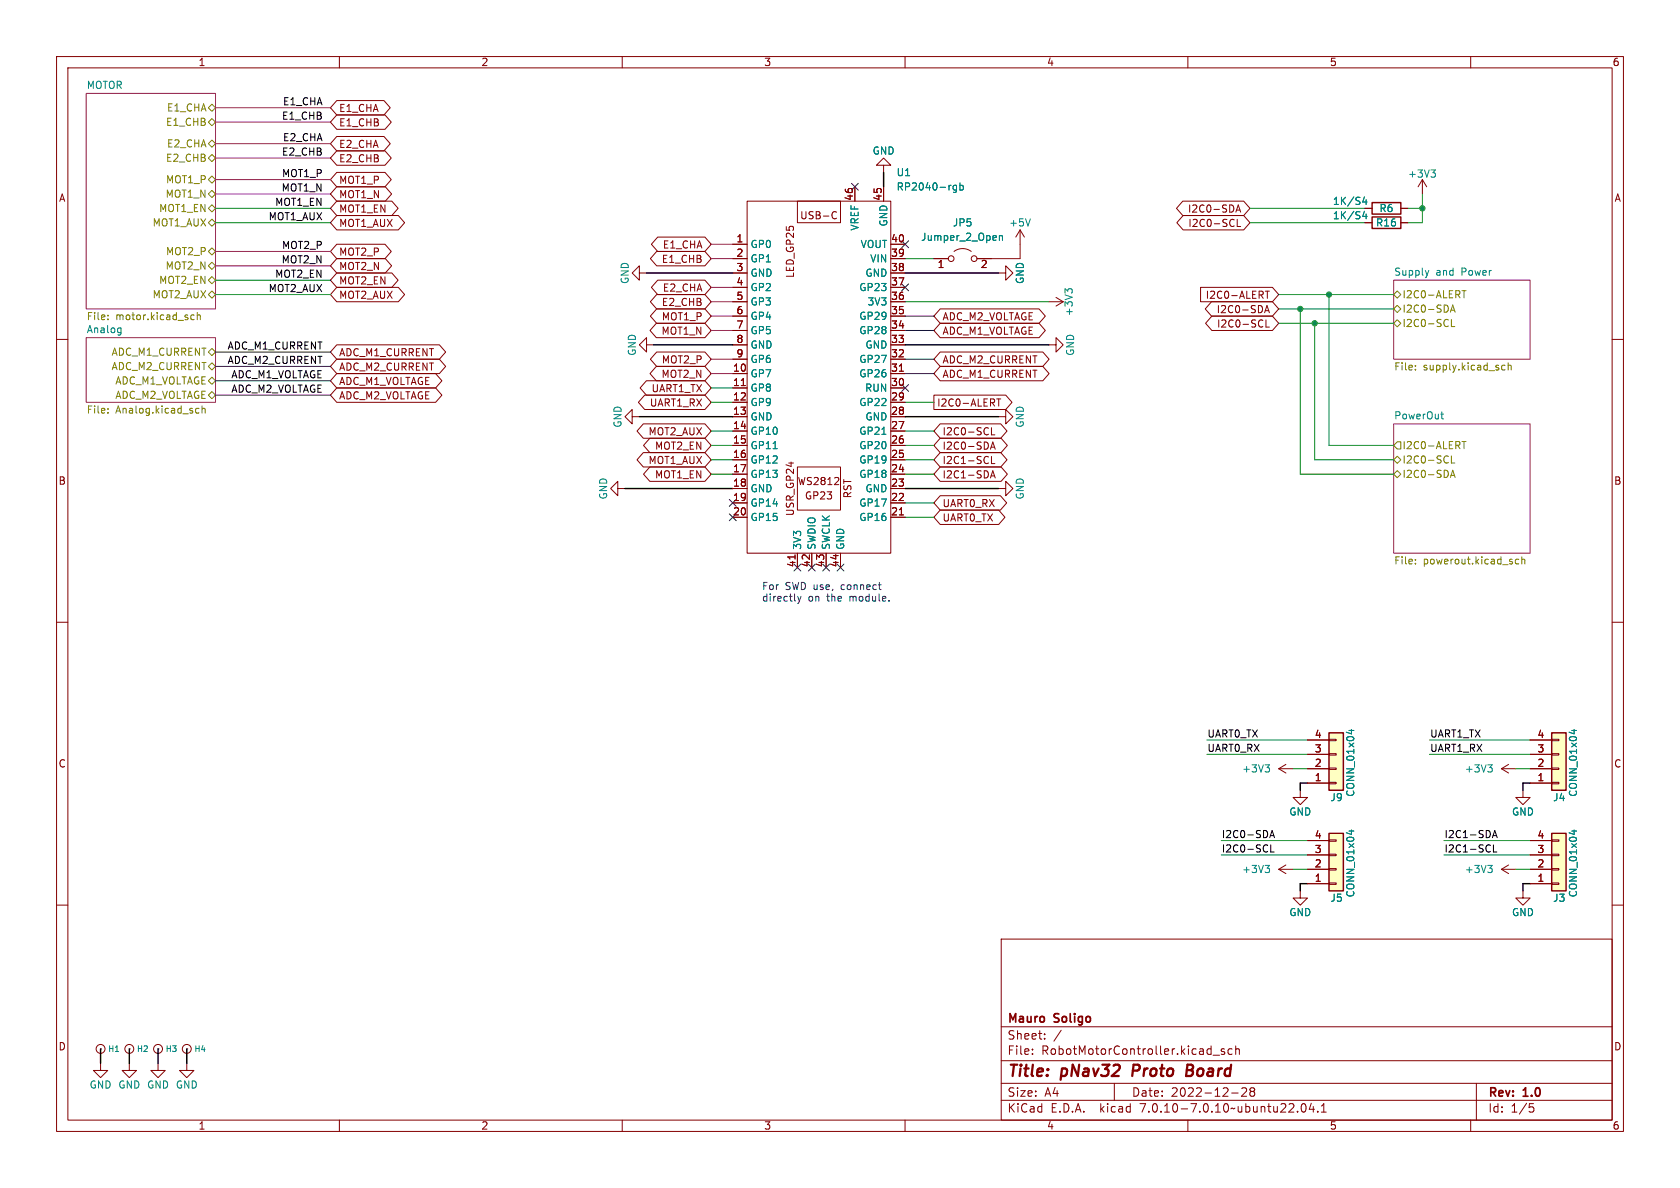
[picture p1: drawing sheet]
<svg xmlns="http://www.w3.org/2000/svg" width="297mm" height="210mm" viewBox="0 0 297 210" stroke-linecap="round" stroke-linejoin="round" font-family="sans-serif">
<g fill="none" stroke="#840000" stroke-width=".18">
<path d="M10 10h277v190h-277zM12 12h273v186h-273zM59.5 17.8h8.4l1.1 1.3-1.1 1.2h-8.4l-1.1-1.2zM60 10v2M110 10v2M160 10v2M210 10v2M260 10v2M59.5 24.1h8.4l1.1 1.3-1.1 1.3h-8.4l-1.1-1.3zM59.5 30.5h8.6l1.1 1.3-1.1 1.2h-8.6l-1.1-1.2zM59.5 20.3h8.6l1.1 1.3-1.1 1.3h-8.6l-1.1-1.3zM59.5 35.6h9.8l1.1 1.2-1.1 1.3h-9.8l-1.1-1.3z"/>
<path d="M59.5 38.1h10.9l1.1 1.3-1.1 1.2h-10.9l-1.1-1.2zM59.5 33h8.6l1.1 1.3-1.1 1.3h-8.6l-1.1-1.3zM59.5 26.7h8.6l1.1 1.2-1.1 1.3h-8.6l-1.1-1.3zM132.1 35.6h25.4v62.2h-25.4zM141 35.6h7.6v3.8h-7.6zM147.3 37.5l.3-.1 .3 .1M147.9 38.6l-.3 .1-.3-.1M151.1 33v2.6M156.2 29.2h1.3l-1.3-1.3-1.3 1.3h1.3v1.3M156.2 33v2.6M209.1 35.6h10.8l1.1 1.2-1.1 1.3h-10.8l-1.1-1.3zM209.2 38.1h10.7l1.1 1.3-1.1 1.2h-10.7l-1.2-1.2z"/>
<path d="M218.5 37.5l.4-1.3 .4 1.3M218.6 37.1h.6M218.7 38.8v1.2h.6M241.3 39.4h1.3M241.3 36.8h1.3M247.6 39.4h1.3M247.6 36.8h1.3M251.5 31.8l.7 1.2M251.5 31.8v2.5M251.5 31.8l-.8 1.2M10 60h2M59.5 48.3h9.8l1.1 1.2-1.1 1.3h-9.8l-1.1-1.3z"/>
<path d="M59.5 43.2h8.6l1.1 1.3-1.1 1.2h-8.6l-1.1-1.2zM59.5 45.7h8.6l1.1 1.3-1.1 1.3h-8.6l-1.1-1.3zM59.5 50.8h10.9l1.1 1.3-1.1 1.2h-10.9l-1.1-1.2zM113 48.3v-1.3l-1.2 1.3 1.2 1.2v-1.2h1.3M116 57.1h8.6l1.1 1.3-1.1 1.3h-8.6l-1.1-1.3zM116.1 44.4h8.5l1.1 1.3-1.1 1.3h-8.5l-1.1-1.3zM116.1 52.1h8.5l1.1 1.2-1.1 1.3h-8.5l-1.1-1.3zM116.1 54.6h8.5l1.1 1.3-1.1 1.3h-8.5l-1.1-1.3zM116.3 41.9h8.3l1.1 1.3-1.1 1.3h-8.3l-1.1-1.3zM116.3 49.5h8.3l1.1 1.3-1.1 1.3h-8.3l-1.1-1.3zM129.5 43.2h2.6M129.5 45.7h2.6"/>
<path d="M129.5 48.3h2.6M129.5 58.4h2.6M129.5 55.9h2.6M129.5 53.3h2.6M129.5 50.8h2.6M157.5 43.2h2.5M157.5 45.7h2.5M157.5 48.3h2.5M157.5 58.4h2.5M157.5 55.9h2.5M157.5 53.3h2.5M157.5 50.8h2.5"/>
<path d="M165.1 45.7h2.5M166.2 57.1h17.5l1.1 1.3-1.1 1.3h-17.5l-1.1-1.3zM166.2 54.6h17.5l1.1 1.3-1.1 1.3h-17.5l-1.1-1.3zM168.7 44.5a2.54 2.54 0 0 1 3 0M172.7 45.7h2.6M176.5 48.3h1.3v-1.3l1.3 1.3-1.3 1.2v-1.2M180.3 40.6l-.7 1.3M180.3 40.6v2.6M180.3 40.6l.8 1.3M185.4 53.3h2.6M186.7 52.6l1.3 .7M188 53.3l-1.3 .8"/>
<path d="M212.2 50.8h12.7l1.2 1.3-1.2 1.2h-12.7zM214.2 53.3h10.7l1.2 1.3-1.2 1.3h-10.7l-1.1-1.3zM214.2 55.9h10.7l1.2 1.3-1.2 1.2h-10.7l-1.1-1.2zM223.6 55.3l.4-1.3 .4 1.3M223.7 54.9h.6M223.7 51.5h.7M223.8 56.6v1.2h.6M224 51.5v1.2M285 60h2M59.5 63.5h18.2l1.1 1.3-1.1 1.2h-18.2l-1.1-1.2zM59.5 68.6h17.5l1.1 1.3-1.1 1.2h-17.5l-1.1-1.2zM59.5 61h18.2l1.1 1.2-1.1 1.3h-18.2l-1.1-1.3z"/>
<path d="M59.5 66h17.5l1.1 1.3-1.1 1.3h-17.5l-1.1-1.3zM111.8 73.7v-1.3l-1.3 1.3 1.3 1.2v-1.2h1.2M113.7 74.9h10.9l1.1 1.3-1.1 1.3h-10.9l-1.1-1.3zM114 69.8h10.6l1.1 1.3-1.1 1.3h-10.6l-1.1-1.3zM114.3 67.3h10.3l1.1 1.3-1.1 1.3h-10.3l-1.1-1.3zM114.3 61v-1.3l-1.3 1.3 1.3 1.2v-1.2h1.3M114.9 77.5h9.7l1.1 1.2-1.1 1.3h-9.7l-1.1-1.3zM116 64.8h8.6l1.1 1.2-1.1 1.3h-8.6l-1.1-1.3zM116.1 62.2h8.5l1.1 1.3-1.1 1.3h-8.5l-1.1-1.3zM129.5 66h2.6M129.5 68.6h2.6M129.5 71.1h2.6"/>
<path d="M129.5 73.7h2.6M129.5 76.2h2.6M129.5 78.7h2.6M129.5 63.5h2.6M129.5 61h2.6M131.1 68.2h.7M157.5 66h2.5M157.5 68.6h2.5M157.5 71.1h2.5M157.5 73.7h2.5M157.5 76.2h2.5M157.5 78.7h2.5"/>
<path d="M157.5 63.5h2.5M157.5 61h2.5M159 65.6h.7M165.1 69.8h12.7l1.1 1.3-1.1 1.3h-12.7zM166.2 74.9h10.7l1.1 1.3-1.1 1.3h-10.7l-1.1-1.3zM166.2 77.5h10.8l1.1 1.2-1.1 1.3h-10.8l-1.1-1.3zM166.2 64.8h18.2l1.1 1.2-1.1 1.3h-18.2l-1.1-1.3zM166.2 62.2h18.2l1.1 1.3-1.1 1.3h-18.2l-1.1-1.3zM175.1 79.4l.4-1.3 .4 1.3M175.2 79h.6M175.3 75.6v1.3h.6M176.2 70.5h.7"/>
<path d="M176.5 73.7h1.3v-1.3l1.3 1.3-1.3 1.2v-1.2M176.6 70.5v1.3M185.4 61h1.3v-1.3l1.3 1.3-1.3 1.2v-1.2M109.2 86.4v-1.3l-1.3 1.3 1.3 1.2v-1.2h1.3M113.7 80h10.9l1.1 1.3-1.1 1.3h-10.9l-1.1-1.3zM114.9 82.5h9.7l1.1 1.3-1.1 1.3h-9.7l-1.1-1.3zM129.5 81.3h2.6M129.5 83.8h2.6M129.5 86.4h2.6M129.5 88.9h2.6M129.5 91.4h2.6M140.6 98.1v.7"/>
<path d="M141 82.6h7.6v7.6h-7.6zM141 97.8v2.5M143.5 97.8v2.5M146 97.8v2.5M147.5 85.7h.8M148.2 84.5v.4M148.6 97.8v2.5M157.5 81.3h2.5M157.5 83.8h2.5M157.5 86.4h2.5M157.5 88.9h2.5M157.5 91.4h2.5"/>
<path d="M159 91h.7M166.2 80h10.7l1.1 1.3-1.1 1.3h-10.7l-1.1-1.3zM166.2 90.2h10.4l1.1 1.2-1.1 1.3h-10.4l-1.1-1.3zM166.2 82.5h10.8l1.1 1.3-1.1 1.3h-10.8l-1.1-1.3zM166.2 87.6h10.7l1.1 1.3-1.1 1.3h-10.7l-1.1-1.3zM175.1 84.5l.4-1.3 .4 1.3M175.2 84.1h.6M175.3 80.7v1.3h.6M176.5 86.4h1.3v-1.3l1.3 1.3-1.3 1.2v-1.2M10 110h2M285 110h2M226.1 135.9l1.2 .8"/>
<path d="M226.1 135.9h2.5M227.3 135.1l-1.2 .8M229.9 139.7v1.3h1.2l-1.2 1.2-1.3-1.2h1.3M231.1 135.9h3.8M231.1 138.4h3.8M231.1 133.4h3.8M231.1 130.8h3.8M234.9 130.7h1.3v.2h-1.3zM234.9 133.2h1.3v.3h-1.3zM234.9 135.8h1.3v.2h-1.3zM234.9 138.3h1.3v.3h-1.3zM265.4 135.9h2.6"/>
<path d="M265.4 135.9l1.3 .8M266.7 135.1l-1.3 .8M269.2 139.7v1.3h1.3l-1.3 1.2-1.2-1.2h1.2M270.5 135.9h3.8M270.5 138.4h3.8M270.5 133.4h3.8M270.5 130.8h3.8M274.3 130.7h1.3v.2h-1.3zM274.3 133.2h1.3v.3h-1.3zM274.3 135.8h1.3v.2h-1.3zM274.3 138.3h1.3v.3h-1.3zM10 160h2"/>
<path d="M226.1 153.7l1.2 .7M226.1 153.7h2.5M227.3 152.9l-1.2 .8M229.9 157.5v1.3h1.2l-1.2 1.2-1.3-1.2h1.3M231.1 153.7h3.8M231.1 156.2h3.8M231.1 151.1h3.8M231.1 148.6h3.8M234.9 148.5h1.3v.2h-1.3zM234.9 151h1.3v.3h-1.3zM234.9 153.5h1.3v.3h-1.3zM234.9 156.1h1.3v.2h-1.3z"/>
<path d="M265.4 153.7h2.6M265.4 153.7l1.3 .7M266.7 152.9l-1.3 .8M269.2 157.5v1.3h1.3l-1.3 1.2-1.2-1.2h1.2M270.5 153.7h3.8M270.5 156.2h3.8M270.5 151.1h3.8M270.5 148.6h3.8M274.3 148.5h1.3v.2h-1.3zM274.3 151h1.3v.3h-1.3zM274.3 153.5h1.3v.3h-1.3zM274.3 156.1h1.3v.2h-1.3z"/>
<path d="M285 160h2M177 166h108v32h-108zM17.8 185.4h.1M17.8 188v1.2h1.2l-1.2 1.3-1.3-1.3h1.3M22.9 188v1.2h1.2l-1.2 1.3-1.3-1.3h1.3M22.9 185.4h.1M27.9 185.4h.1M27.9 188v1.2h1.3l-1.3 1.3-1.2-1.3h1.2M33 188v1.2h1.3l-1.3 1.3-1.3-1.3h1.3M33 185.4h.1M60 198v2M110 198v2"/>
<path d="M160 198v2M177 194.5h108M177 191.5h108M177 187.5h108M177 181.5h108M182.5 186.3v.1M182.5 185.5v.1M184.7 183.6v.1M184.7 182.8v.1M187.6 182.1l-1.3 2M197 191.5v3M210 198v2"/>
<path d="M214.5 186.5h1.1M216.5 185.5l-.4-.1-.2 .2 .1 .2 .5 .2v.3h-.6M217.7 193.2h1.2M217.8 185.5l-.4-.1-.3 .3v.4l.1 .2h.6M218.5 185.5l.2-.1 .3 .1 .1 .9M218.5 184.9v1.5M219.5 192.4l.6-.1 .2 .1 .1 .3-.9 1.1h.9M221.2 192.9l-.2-.2 .2-.4 .5 .1 .1 .2-.3 .3M221.2 192.9l-.2 .3v.3l.2 .3 .5-.1 .1-.2-.1-.4-.2-.2M221.2 192.9h.3M229.4 196.5v.1M230.2 195.2l.2-.1a.81 .81 0 0 1 .6 .6 .81 .81 0 0 1-.3 .8l-.2 .1a.81 .81 0 0 1-.3-1.4z"/>
<path d="M231.8 195l-.3 1.1h.9M232.2 195.6v1M233 196.5v.1M233.6 196.6h.9M233.6 195.5l.4-.4v1.5M260 198v2M261 191.5v6.5M270.4 195.1h.7M270.5 195.7h.4l.3 .3-.2 .5-.5 .1"/>
<circle cx="168.1" cy="45.7" r=".51"/>
<circle cx="172.2" cy="45.7" r=".51"/>
<circle cx="17.8" cy="185.4" r=".79"/>
<circle cx="22.9" cy="185.4" r=".79"/>
<circle cx="27.9" cy="185.4" r=".79"/>
<circle cx="33" cy="185.4" r=".79"/>
</g>
<path d="M200.4 188.2l-.2 2M209.8 189.2h.7M210.5 189.2l.3 .1M210.6 188.2h-.7l-.2 2 .9-.1M210.7 189.1l-.2 .1" fill="none" stroke="#840000" stroke-width=".4"/>
<g fill="#fff" stroke="#fff" stroke-width=".18">
<path d="M15.2 16.5h22.9v38.1h-22.9z"/>
<path d="M15.2 59.7h22.9v11.4h-22.9z"/>
<path d="M246.4 74.9h24.1v22.9h-24.1z"/>
<path d="M246.4 49.5h24.1v14h-24.1z"/>
</g>
<g fill="none" stroke="#840084" stroke-width=".18">
<path d="M15.2 16.5h22.9v38.1h-22.9zM38.1 19.1h20.3M38.1 31.8h20.3M38.1 21.6h20.3M38.1 27.9h20.3M38.1 25.4h20.3M38.1 34.3h20.3M15.2 59.7h22.9v11.4h-22.9zM38.1 47h20.3M38.1 44.5h20.3M125.7 45.7h3.8M125.7 55.9h3.8"/>
<path d="M125.7 58.4h3.8M125.7 43.2h3.8M125.7 50.8h3.8M125.7 53.3h3.8M246.4 49.5h24.1v14h-24.1zM125.7 63.5h3.8M125.7 66h3.8M246.4 74.9h24.1v22.9h-24.1z"/>
</g>
<g fill="none" stroke="#848400" stroke-width=".18">
<path d="M36.8 19.1l.7-.7 .6 .7-.6 .6zM36.8 36.8l.7-.6 .6 .6-.6 .7zM36.8 25.4l.7-.6 .6 .6-.6 .6zM36.8 21.6l.7-.6 .6 .6-.6 .6zM36.8 27.9l.7-.6 .6 .6-.6 .7zM36.8 39.4l.7-.7 .6 .7-.6 .6zM37.5 33.7l.6 .6-.6 .6-.7-.6zM37.5 31.1l.6 .7-.6 .6-.7-.6zM19.1 56.4v.1M19.1 55.7v.2M33.8 56.4l.2 .1h.3M34.3 55.7h-.3l-.2 .1"/>
<path d="M34.9 55.8l.2-.1h.3v.8M34.9 55.2v1.3M36.8 49.5l.7-.6 .6 .6-.6 .7zM36.8 47l.7-.6 .6 .6-.6 .6zM36.8 44.5l.7-.7 .6 .7-.6 .6zM37.5 51.4l.6 .7-.6 .6-.7-.6zM246.4 52.1l.6-.7 .6 .7-.6 .6zM246.4 57.2l.6-.7 .6 .7-.6 .6zM247 54l.6 .6-.6 .6-.6-.6zM256.4 55.2l.4-1.3 .5 1.3M256.5 54.8h.6M256.6 56.5v1.2h.6"/>
<path d="M258.5 51.4h.7M258.8 51.4v1.2M19.1 72.2v.2M19.1 72.9v.1M34.8 72.2h.4M35.2 73h-.4M35.7 72.3l.2-.1h.3l.1 .8M35.7 71.8v1.2M36.8 64.8l.7-.7 .6 .7-.6 .6zM36.8 62.2l.7-.6 .6 .6-.6 .7zM36.8 69.9l.7-.7 .6 .7-.6 .6zM36.8 67.3l.7-.6 .6 .6-.6 .6z"/>
<path d="M247 78.1h.6v1.3h-.6l-.6-.7zM250.2 64.6v.1M250.2 65.3v.1M258.5 78h.7M258.8 78v1.3M265.5 65.3l.2 .1 .4-.1M266.1 64.6h-.4l-.2 .1M266.6 64.7l.2-.1h.3l.1 .8M266.6 64.1v1.3M246.4 81.3l.6-.7 .6 .7-.6 .6zM246.4 83.8l.6-.6 .6 .6-.6 .7zM250.2 99.6v.1"/>
<path d="M250.2 98.9v.1M256.4 84.4l.4-1.3 .5 1.3M256.5 84h.6M256.6 80.6v1.3h.6M268.5 98.9h-.4l-.2 .2 .1 .5h.5M269 99l.2-.1h.3l.1 .8M269 98.4v1.3"/>
</g>
<g fill="none" stroke="#008484" stroke-width=".18">
<path d="M168.5 33.4l.2 .2 .4-.1M169.1 32.8v1l-.2 .2h-.3M169.1 32.8h-.4l-.2 .2M169.7 32.8h.4l.2 .2-.1 .5h-.5M169.7 32.3v1.3M182.2 38.7l-.5 1.2M241.2 37.3l-.3 1h.8M241.2 34.8l-.3 .9h.8M241.5 35.3v.8M241.5 37.8v.9M253 30h.8l-.5 .5M253.5 30.5l.3 .3v.3l-.3 .2"/>
<path d="M21 58h.4M21.4 58v1l-.3 .2M21.4 58.8h-.4M176.7 41.6v.9M176.7 41.8l.2-.2 .3 .1v.8M188.8 51.5l-.5-.5v.8M188.8 51.3l.2-.3h.3l.3 .3M252.6 47.8l-.3 .9M136.7 79.3h.7M155.9 76.8h.7M254.7 73.2h.5M254.9 72.8v1.1l.3 .2"/>
<path d="M223.7 135.2h.7l-.4 .5M224.2 135.7l.2 .2v.3l-.2 .3M238.5 129.1h.8M238.9 128.9v.8M263 135.2h.8l-.4 .5M263.6 135.7l.2 .2v.3l-.2 .3M277.9 129.1h.8M278.3 128.9v.8M223.7 153h.7l-.4 .5M224.2 153.5l.2 .2v.3l-.2 .2M238.5 146.9h.8M238.9 146.7v.8"/>
<path d="M263 153h.8l-.4 .5M263.6 153.5l.2 .2v.3l-.2 .2M277.9 146.9h.8M278.3 146.7v.8"/>
</g>
<path d="M242.6 38.4h5v2h-5zM242.6 35.8h5v2h-5zM234.9 129.5h2.6v10.2h-2.6zM274.3 129.5h2.6v10.2h-2.6zM234.9 147.3h2.6v10.2h-2.6zM274.3 147.3h2.6v10.2h-2.6z" fill="none" stroke="#840000" stroke-width=".25"/>
<g fill="#ffffc2" stroke="#ffffc2" stroke-width=".18">
<path d="M274.3 147.3h2.6v10.2h-2.6z"/>
<path d="M274.3 129.5h2.6v10.2h-2.6z"/>
<path d="M234.9 129.5h2.6v10.2h-2.6z"/>
<path d="M234.9 147.3h2.6v10.2h-2.6z"/>
</g>
<path d="M224.5 148.1l.4-1.3 .4 1.3M224.6 147.7h.6M224.6 149.3v1.3h.7M263.8 148.1l.5-1.3 .4 1.3M264 147.7h.6M264 149.3v1.3h.6" fill="none" stroke="#000" stroke-width=".18"/>
<path d="M141 105.4l.3 .9M141.3 106.3l-.3 .4M141.6 105.4l-.3 .9M155.3 103.4h.5M155.6 104.2h.2" fill="none" stroke="#0000c2" stroke-width=".18"/>
<g fill="none" stroke="#000084" stroke-width=".18">
<path d="M150.5 32.4l1.2 1.2M151.7 32.4l-1.2 1.2M159.4 42.6l1.2 1.2M159.4 50.2l1.2 1.2M160 55.9h5.1M160 58.4h5.1M160.6 42.6l-1.2 1.2M160.6 50.2l-1.2 1.2M38.1 69.9h20.3M38.1 67.3h20.3M38.1 64.8h20.3M38.1 62.2h20.3"/>
<path d="M159.4 68l1.2 1.2M160 63.5h5.1M160 66h5.1M160.6 68l-1.2 1.2M128.9 88.3l1.2 1.2M128.9 90.8l1.2 1.2M130.1 90.8l-1.2 1.2M130.1 88.3l-1.2 1.2M140.4 99.7l1.2 1.2M141.6 99.7l-1.2 1.2M142.9 99.7l1.2 1.2M144.1 99.7l-1.2 1.2"/>
<path d="M145.4 99.7l1.3 1.2M146.7 99.7l-1.3 1.2M148 99.7l1.2 1.2M149.2 99.7l-1.2 1.2"/>
</g>
<g fill="none" stroke="#008400" stroke-width=".18">
<path d="M38.1 39.4h20.3M38.1 36.8h20.3M221 39.4h20.3M221 36.8h20.3M248.9 36.8h2.6M251.5 34.3v5.1h-2.6M38.1 52.1h20.3M38.1 49.5h20.3M160 53.3h25.4M160 45.7h5.1M226.1 52.1h20.3M226.1 57.2h20.3"/>
<path d="M226.1 54.6h20.3M229.9 54.6v29.2h16.5M232.4 57.2v24.1h14M234.9 52.1v26.6h11.5M125.7 76.2h3.8M125.7 78.7h3.8M125.7 71.1h3.8M125.7 68.6h3.8M160 76.2h5.1M160 78.7h5.1M160 71.1h5.1M125.7 81.3h3.8"/>
<path d="M125.7 83.8h3.8M160 88.9h5.1M160 81.3h5.1M160 83.8h5.1M160 91.4h5.1M213.4 133.4h17.7M213.4 130.8h17.7M228.6 135.9h2.5M252.7 133.4h17.8M252.7 130.8h17.8M268 135.9h2.5M215.9 148.6h15.2"/>
<path d="M215.9 151.1h15.2M228.6 153.7h2.5M255.3 148.6h15.2M255.3 151.1h15.2M268 153.7h2.5"/>
</g>
<g fill="none" stroke="#000" stroke-width=".25">
<path d="M156.2 30.5v2.5M114.3 48.3h15.2M160 48.3h16.5M113 73.7h16.5M115.6 61h13.9M160 61h25.4M160 73.7h16.5M110.5 86.4h19M160 86.4h16.5M231.1 138.4h-1.2v1.3M270.5 138.4h-1.3v1.3M231.1 156.2h-1.2v1.3"/>
<path d="M270.5 156.2h-1.3v1.3M17.8 185.4v2.6M22.9 185.4v2.6M27.9 185.4v2.6M33 185.4v2.6"/>
</g>
<path d="M180.3 43.2v2.5h-5" fill="none" stroke="#c20000" stroke-width=".18"/>
<g fill="#008400" stroke="#008400" stroke-width=".18">
<circle cx="232.4" cy="57.2" r=".46"/>
<circle cx="251.5" cy="36.8" r=".46"/>
<circle cx="234.9" cy="52.1" r=".46"/>
<circle cx="229.9" cy="54.6" r=".46"/>
</g>
<g font-size="2.8" fill="#840000">
<text x="178" y="190.9">Title:</text>
<text x="187.7" y="190.9">pNav32</text>
<text x="201" y="190.9">Proto</text>
<text x="211.4" y="190.9">Board</text>
</g>
<g font-size="2.1" fill="#840000">
<text x="178" y="184">Sheet:</text>
<text x="178" y="181.2">Mauro</text>
<text x="186.5" y="181.2">Soligo</text>
<text x="178" y="186.7">File:</text>
<text x="184.1" y="186.7">RobotMotorController.kicad_sch</text>
<text x="178" y="196.9">KiCad</text>
<text x="178" y="194.1">Size:</text>
<text x="184.7" y="194.1">A4</text>
<text x="185.7" y="196.9">E.D.A.</text>
<text x="194.6" y="196.9">kicad</text>
<text x="200" y="194.1">Date:</text>
<text x="201.8" y="196.9">7.0.10-7.0.10~ubuntu22.04.1</text>
<text x="207" y="194.1">2022-12-28</text>
<text x="263" y="194.3">Rev:</text>
<text x="263" y="196.9">Id:</text>
<text x="267.1" y="196.9">1/5</text>
<text x="269.4" y="194.3">1.0</text>
</g>
<g font-size="1.8" fill="#840000">
<text x="35" y="11.9">1</text>
<text x="85" y="11.9">2</text>
<text x="135" y="11.9">3</text>
<text x="185" y="11.9">4</text>
<text x="235" y="11.9">5</text>
<text x="285" y="11.9">6</text>
<text x="59.8" y="20">E1_CHA</text>
<text x="59.8" y="22.5">E1_CHB</text>
<text x="59.8" y="26.4">E2_CHA</text>
<text x="59.8" y="28.9">E2_CHB</text>
<text x="10.3" y="35.9">A</text>
<text x="59.8" y="32.7">MOT1_P</text>
<text x="59.8" y="35.2">MOT1_N</text>
<text x="150.9" y="35.6" transform="rotate(-90 150.9 35.6)">46</text>
<text x="156" y="35.6" transform="rotate(-90 156 35.6)">45</text>
<text x="285.3" y="35.9">A</text>
<text x="59.8" y="37.8">MOT1_EN</text>
<text x="59.8" y="40.3">MOT1_AUX</text>
<text x="141.3" y="39">USB-C</text>
<text x="209.9" y="37.8">I2C0-SDA</text>
<text x="210" y="40.3">I2C0-SCL</text>
<text x="59.8" y="45.4">MOT2_P</text>
<text x="59.8" y="47.9">MOT2_N</text>
<text x="116.9" y="46.7">E1_CHB</text>
<text x="117.1" y="44.1">E1_CHA</text>
<text x="130.1" y="42.9">1</text>
<text x="130.1" y="45.5">2</text>
<text x="157.4" y="45.5">39</text>
<text x="157.4" y="42.9">40</text>
<text x="165.7" y="47.7">1</text>
<text x="173.3" y="47.7">2</text>
<text x="59.8" y="50.5">MOT2_EN</text>
<text x="59.8" y="53">MOT2_AUX</text>
<text x="117.1" y="51.8">E2_CHA</text>
<text x="130.1" y="48">3</text>
<text x="130.1" y="50.5">4</text>
<text x="130.1" y="53.1">5</text>
<text x="140.6" y="49.2" transform="rotate(-90 140.6 49.2)">LED_GP25</text>
<text x="157.4" y="53.1">36</text>
<text x="157.4" y="50.5">37</text>
<text x="157.4" y="48">38</text>
<text x="213.1" y="53">I2C0-ALERT</text>
<text x="116.8" y="59.4">MOT1_N</text>
<text x="116.9" y="54.3">E2_CHB</text>
<text x="116.9" y="56.8">MOT1_P</text>
<text x="130.1" y="55.6">6</text>
<text x="130.1" y="58.2">7</text>
<text x="157.4" y="58.2">34</text>
<text x="157.4" y="55.6">35</text>
<text x="166.5" y="59.4">ADC_M1_VOLTAGE</text>
<text x="166.5" y="56.8">ADC_M2_VOLTAGE</text>
<text x="215" y="55.6">I2C0-SDA</text>
<text x="215.1" y="58.1">I2C0-SCL</text>
<text x="59.8" y="65.7">ADC_M2_CURRENT</text>
<text x="59.8" y="63.2">ADC_M1_CURRENT</text>
<text x="116.9" y="64.5">MOT2_P</text>
<text x="129.5" y="65.8">10</text>
<text x="130.1" y="60.7">8</text>
<text x="130.1" y="63.2">9</text>
<text x="157.4" y="65.8">31</text>
<text x="157.4" y="63.2">32</text>
<text x="157.4" y="60.7">33</text>
<text x="166.5" y="64.5">ADC_M2_CURRENT</text>
<text x="59.8" y="70.8">ADC_M2_VOLTAGE</text>
<text x="59.8" y="68.3">ADC_M1_VOLTAGE</text>
<text x="115.1" y="69.5">UART1_TX</text>
<text x="116.8" y="67">MOT2_N</text>
<text x="129.5" y="68.3">11</text>
<text x="129.5" y="70.9">12</text>
<text x="157.4" y="70.9">29</text>
<text x="157.4" y="68.3">30</text>
<text x="166.5" y="67">ADC_M1_CURRENT</text>
<text x="114.5" y="77.2">MOT2_AUX</text>
<text x="114.8" y="72.1">UART1_RX</text>
<text x="129.5" y="73.4">13</text>
<text x="129.5" y="75.9">14</text>
<text x="157.4" y="75.9">27</text>
<text x="157.4" y="73.4">28</text>
<text x="165.6" y="72.1">I2C0-ALERT</text>
<text x="166.5" y="77.2">I2C0-SCL</text>
<text x="114.5" y="82.2">MOT1_AUX</text>
<text x="115.7" y="79.7">MOT2_EN</text>
<text x="129.5" y="78.5">15</text>
<text x="129.5" y="81">16</text>
<text x="129.5" y="83.6">17</text>
<text x="157.4" y="83.6">24</text>
<text x="157.4" y="81">25</text>
<text x="157.4" y="78.5">26</text>
<text x="166.5" y="79.7">I2C0-SDA</text>
<text x="166.5" y="82.2">I2C1-SCL</text>
<text x="10.3" y="85.9">B</text>
<text x="115.7" y="84.8">MOT1_EN</text>
<text x="129.5" y="86.1">18</text>
<text x="129.5" y="88.6">19</text>
<text x="140.9" y="86">WS2812</text>
<text x="142.2" y="88.5">GP23</text>
<text x="150.7" y="88.2" transform="rotate(-90 150.7 88.2)">RST</text>
<text x="157.4" y="88.6">22</text>
<text x="157.4" y="86.1">23</text>
<text x="166.5" y="84.8">I2C1-SDA</text>
<text x="166.5" y="89.9">UART0_RX</text>
<text x="285.3" y="85.9">B</text>
<text x="129.5" y="91.2">20</text>
<text x="140.6" y="91.3" transform="rotate(-90 140.6 91.3)">USR_GP24</text>
<text x="157.4" y="91.2">21</text>
<text x="166.5" y="92.4">UART0_TX</text>
<text x="140.7" y="100.4" transform="rotate(-90 140.7 100.4)">41</text>
<text x="143.3" y="100.4" transform="rotate(-90 143.3 100.4)">42</text>
<text x="145.8" y="100.4" transform="rotate(-90 145.8 100.4)">43</text>
<text x="148.3" y="100.4" transform="rotate(-90 148.3 100.4)">44</text>
<text x="232.3" y="130.6">4</text>
<text x="271.7" y="130.6">4</text>
<text x="10.3" y="135.9">C</text>
<text x="232.3" y="135.6">2</text>
<text x="232.3" y="133.1">3</text>
<text x="271.7" y="135.6">2</text>
<text x="271.7" y="133.1">3</text>
<text x="285.3" y="135.9">C</text>
<text x="232.3" y="138.2">1</text>
<text x="271.7" y="138.2">1</text>
<text x="232.3" y="148.3">4</text>
<text x="271.7" y="148.3">4</text>
<text x="232.3" y="156">1</text>
<text x="232.3" y="153.4">2</text>
<text x="232.3" y="150.9">3</text>
<text x="271.7" y="156">1</text>
<text x="271.7" y="153.4">2</text>
<text x="271.7" y="150.9">3</text>
<text x="10.3" y="185.9">D</text>
<text x="285.3" y="185.9">D</text>
<text x="35" y="199.9">1</text>
<text x="85" y="199.9">2</text>
<text x="135" y="199.9">3</text>
<text x="185" y="199.9">4</text>
<text x="235" y="199.9">5</text>
<text x="285" y="199.9">6</text>
</g>
<g font-size="1.8" fill="#008484">
<text x="15.2" y="15.8">MOTOR</text>
<text x="154.2" y="27.5">GND</text>
<text x="158.4" y="31.3">U1</text>
<text x="158.4" y="33.9">RP2040-rgb</text>
<text x="248.8" y="31.6">+3V3</text>
<text x="152" y="40.9" transform="rotate(-90 152 40.9)">VREF</text>
<text x="157.1" y="40.1" transform="rotate(-90 157.1 40.1)">GND</text>
<text x="168.4" y="40.2">JP5</text>
<text x="178.3" y="40.2">+5V</text>
<text x="235.5" y="39">1K/S4</text>
<text x="235.5" y="36.4">1K/S4</text>
<text x="243.2" y="40.2">R16</text>
<text x="243.8" y="37.7">R6</text>
<text x="132.6" y="44">GP0</text>
<text x="132.6" y="46.6">GP1</text>
<text x="152.1" y="44">VOUT</text>
<text x="153.7" y="46.6">VIN</text>
<text x="162.7" y="42.8">Jumper_2_Open</text>
<text x="111.4" y="50.3" transform="rotate(-90 111.4 50.3)">GND</text>
<text x="132.6" y="49.1">GND</text>
<text x="132.6" y="51.7">GP2</text>
<text x="151.8" y="51.7">GP23</text>
<text x="152.9" y="49.1">GND</text>
<text x="181.2" y="50.3" transform="rotate(-90 181.2 50.3)">GND</text>
<text x="246.4" y="48.8">Supply</text>
<text x="253.8" y="48.8">and</text>
<text x="258.5" y="48.8">Power</text>
<text x="15.2" y="59">Analog</text>
<text x="132.6" y="54.2">GP3</text>
<text x="132.6" y="56.7">GP4</text>
<text x="132.6" y="59.3">GP5</text>
<text x="151.8" y="59.3">GP28</text>
<text x="151.8" y="56.7">GP29</text>
<text x="153.3" y="54.2">3V3</text>
<text x="189.8" y="56" transform="rotate(-90 189.8 56)">+3V3</text>
<text x="112.6" y="63" transform="rotate(-90 112.6 63)">GND</text>
<text x="132.6" y="61.8">GND</text>
<text x="132.6" y="64.4">GP6</text>
<text x="151.8" y="64.4">GP27</text>
<text x="152.9" y="61.8">GND</text>
<text x="190.1" y="63" transform="rotate(-90 190.1 63)">GND</text>
<text x="132.6" y="66.9">GP7</text>
<text x="132.6" y="69.4">GP8</text>
<text x="132.6" y="72">GP9</text>
<text x="151.8" y="72">GP22</text>
<text x="151.8" y="66.9">GP26</text>
<text x="152.8" y="69.4">RUN</text>
<text x="110.1" y="75.7" transform="rotate(-90 110.1 75.7)">GND</text>
<text x="132.6" y="74.5">GND</text>
<text x="132.6" y="77.1">GP10</text>
<text x="151.8" y="77.1">GP21</text>
<text x="152.9" y="74.5">GND</text>
<text x="181.2" y="75.7" transform="rotate(-90 181.2 75.7)">GND</text>
<text x="246.4" y="74.2">PowerOut</text>
<text x="132.6" y="79.6">GP11</text>
<text x="132.6" y="82.1">GP12</text>
<text x="151.8" y="82.1">GP19</text>
<text x="151.8" y="79.6">GP20</text>
<text x="107.5" y="88.4" transform="rotate(-90 107.5 88.4)">GND</text>
<text x="132.6" y="84.7">GP13</text>
<text x="132.6" y="87.2">GND</text>
<text x="132.6" y="89.8">GP14</text>
<text x="151.8" y="89.8">GP17</text>
<text x="151.8" y="84.7">GP18</text>
<text x="152.9" y="87.2">GND</text>
<text x="181.2" y="88.4" transform="rotate(-90 181.2 88.4)">GND</text>
<text x="132.6" y="92.3">GP15</text>
<text x="151.8" y="92.3">GP16</text>
<text x="141.8" y="97.3" transform="rotate(-90 141.8 97.3)">3V3</text>
<text x="144.4" y="97.3" transform="rotate(-90 144.4 97.3)">SWDIO</text>
<text x="146.9" y="97.3" transform="rotate(-90 146.9 97.3)">SWCLK</text>
<text x="149.5" y="97.3" transform="rotate(-90 149.5 97.3)">GND</text>
<text x="219.5" y="136.8">+3V3</text>
<text x="258.9" y="136.8">+3V3</text>
<text x="235.1" y="141.8">J9</text>
<text x="239.6" y="141" transform="rotate(-90 239.6 141)">CONN_01x04</text>
<text x="274.5" y="141.8">J4</text>
<text x="279" y="141" transform="rotate(-90 279 141)">CONN_01x04</text>
<text x="227.8" y="144.4">GND</text>
<text x="267.2" y="144.4">GND</text>
<text x="219.5" y="154.5">+3V3</text>
<text x="258.9" y="154.5">+3V3</text>
<text x="235.1" y="159.6">J5</text>
<text x="239.6" y="158.7" transform="rotate(-90 239.6 158.7)">CONN_01x04</text>
<text x="274.5" y="159.6">J3</text>
<text x="279" y="158.7" transform="rotate(-90 279 158.7)">CONN_01x04</text>
<text x="227.8" y="162.2">GND</text>
<text x="267.2" y="162.2">GND</text>
<text x="15.7" y="192.6">GND GND GND GND</text>
</g>
<g font-size="1.8" fill="#848400">
<text x="29.2" y="22.5">E1_CHB</text>
<text x="29.4" y="19.9">E1_CHA</text>
<text x="29.2" y="28.8">E2_CHB</text>
<text x="29.4" y="26.3">E2_CHA</text>
<text x="29.2" y="35.2">MOT1_N</text>
<text x="29.2" y="32.6">MOT1_P</text>
<text x="26.9" y="40.2">MOT1_AUX</text>
<text x="28" y="37.7">MOT1_EN</text>
<text x="29.2" y="47.9">MOT2_N</text>
<text x="29.2" y="45.3">MOT2_P</text>
<text x="26.9" y="52.9">MOT2_AUX</text>
<text x="28" y="50.4">MOT2_EN</text>
<text x="247.8" y="52.9">I2C0-ALERT</text>
<text x="15.2" y="56.9">File:</text>
<text x="20.5" y="56.9">motor.kicad_sch</text>
<text x="247.8" y="55.5">I2C0-SDA</text>
<text x="247.8" y="58">I2C0-SCL</text>
<text x="19.6" y="65.6">ADC_M2_CURRENT</text>
<text x="19.6" y="63.1">ADC_M1_CURRENT</text>
<text x="246.4" y="65.8">File:</text>
<text x="251.6" y="65.8">supply.kicad_sch</text>
<text x="20.3" y="70.7">ADC_M2_VOLTAGE</text>
<text x="20.3" y="68.2">ADC_M1_VOLTAGE</text>
<text x="15.2" y="73.4">File:</text>
<text x="20.5" y="73.4">Analog.kicad_sch</text>
<text x="247.8" y="82.1">I2C0-SCL</text>
<text x="247.8" y="79.6">I2C0-ALERT</text>
<text x="247.8" y="84.7">I2C0-SDA</text>
<text x="246.4" y="100.1">File:</text>
<text x="251.6" y="100.1">powerout.kicad_sch</text>
</g>
<g font-size="1.8">
<text x="49.8" y="21.2">E1_CHB</text>
<text x="49.9" y="18.7">E1_CHA</text>
<text x="49.8" y="27.6">E2_CHB</text>
<text x="49.9" y="25.1">E2_CHA</text>
<text x="49.7" y="33.9">MOT1_N</text>
<text x="49.8" y="31.4">MOT1_P</text>
<text x="47.4" y="39">MOT1_AUX</text>
<text x="48.5" y="36.5">MOT1_EN</text>
<text x="49.7" y="46.6">MOT2_N</text>
<text x="49.8" y="44.1">MOT2_P</text>
<text x="47.4" y="51.7">MOT2_AUX</text>
<text x="48.5" y="49.2">MOT2_EN</text>
<text x="40.1" y="61.9">ADC_M1_CURRENT</text>
<text x="40.1" y="64.4">ADC_M2_CURRENT</text>
<text x="40.8" y="67">ADC_M1_VOLTAGE</text>
<text x="40.8" y="69.5">ADC_M2_VOLTAGE</text>
<text x="213.4" y="130.5">UART0_TX</text>
<text x="252.7" y="130.5">UART1_TX</text>
<text x="213.4" y="133">UART0_RX</text>
<text x="252.7" y="133">UART1_RX</text>
<text x="215.9" y="148.2">I2C0-SDA</text>
<text x="255.3" y="148.2">I2C1-SDA</text>
<text x="215.9" y="150.8">I2C0-SCL</text>
<text x="255.3" y="150.8">I2C1-SCL</text>
</g>
<g font-size="1.8" fill="#0000c2">
<text x="134.6" y="104.4">For</text>
<text x="134.6" y="106.4">directly</text>
<text x="138.8" y="104.4">SWD use,</text>
<text x="142.9" y="106.4">on</text>
<text x="146.3" y="106.4">the</text>
<text x="149" y="104.4">connect</text>
<text x="150.5" y="106.4">module.</text>
</g>
<g font-size="1.4" fill="#008484">
<text x="19" y="186.2">H1</text>
<text x="24.1" y="186.2">H2</text>
<text x="29.2" y="186.2">H3</text>
<text x="34.3" y="186.2">H4</text>
</g>
</svg>
